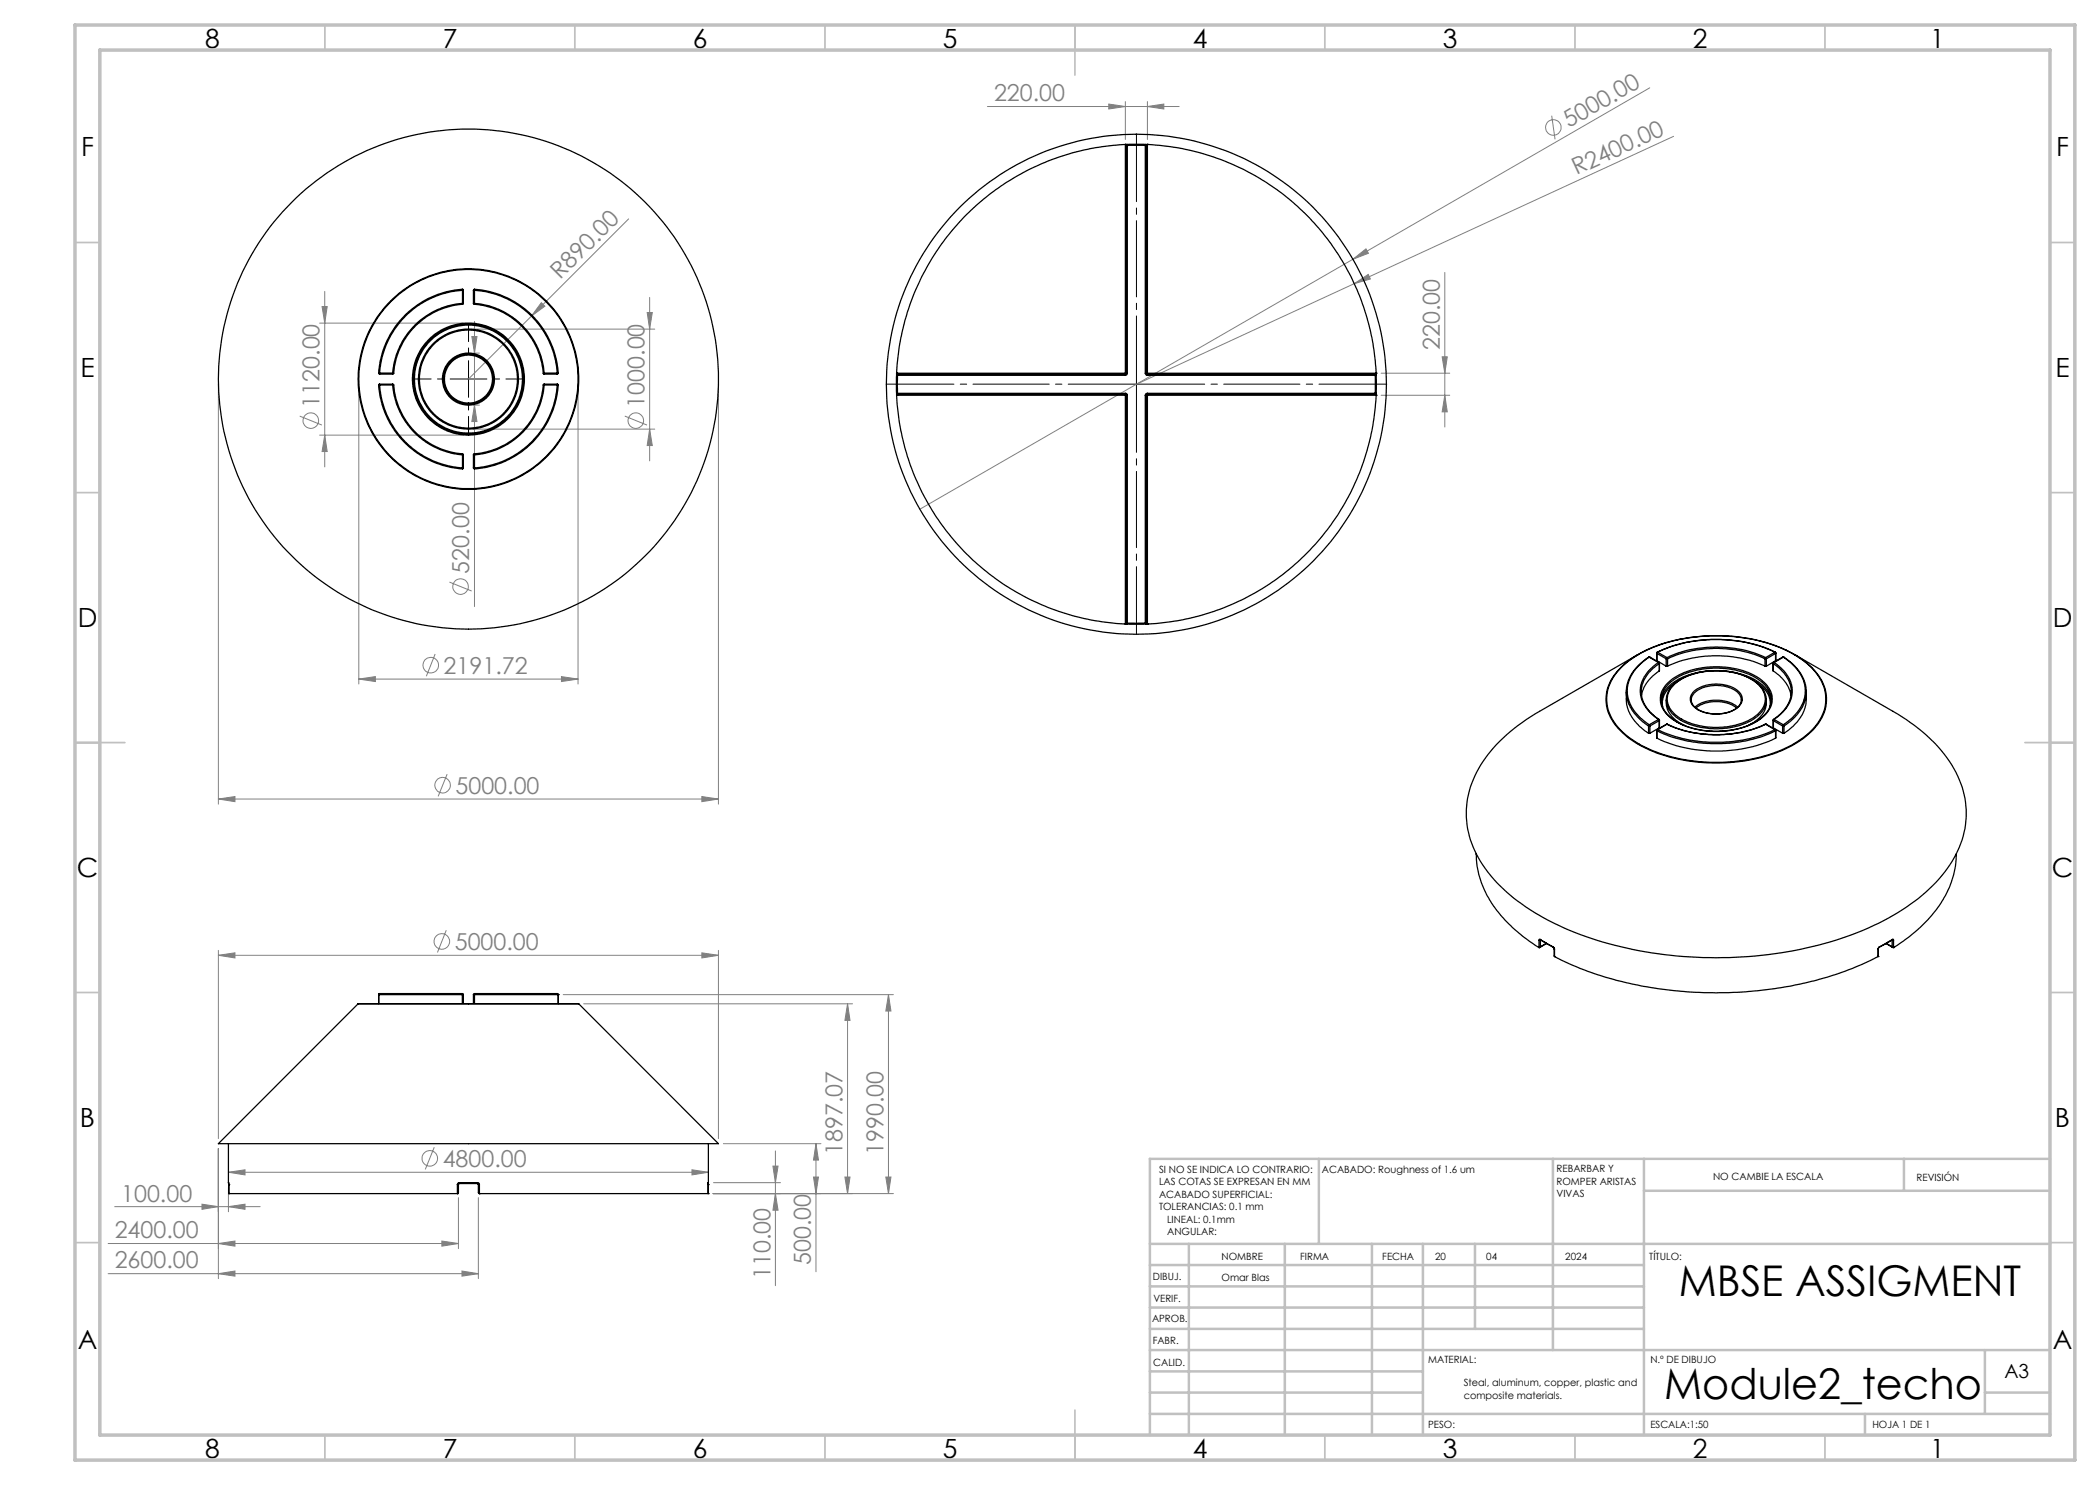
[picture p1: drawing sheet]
<svg xmlns="http://www.w3.org/2000/svg" width="420mm" height="297mm" viewBox="0 0 420 297" stroke-linecap="round" stroke-linejoin="round" font-family="sans-serif">
<g fill="none" stroke="#808080" stroke-width=".2">
<path d="M330 17.6l-59.4 34.3M197.5 21.3h38.3M221.8 20.8l3.3 .5-3.3 .5zM225.1 20.3v7.6M229.5 21.3l3.3-.5v1zM229.5 20.3v7.6M310.3 23.1l.7 4.8M334.7 27.3l-63.8 29.4M64.9 58.3v35.1M125.7 43.8l-32 32M129.9 59.5v32.7M270.6 51.9l2.6-2.1 .5 .9z"/>
<path d="M270.6 51.9l-86.6 49.9M270.9 56.7l2.7-1.8 .5 .9zM270.9 56.7l-43.6 20.2M289 54.5v30.9M43.7 76.8v84M63.9 64.6h28.8M64.4 61.3h1l-.5 3.3zM71.8 76.8v60M94.4 67.3h1l-.5 3.3zM94.7 65.8h36.3M94.7 70.6h1.2M94.9 64.3v57"/>
<path d="M108.3 60.5l.7 .7-2.7 2zM115.6 76.8v60M129.4 62.5h1.1l-.6 3.3zM143.7 76.8v84M276.2 74.6h13.7M276.2 79.1h13.7M288.4 71.4h1.1l-.5 3.2zM289 79.1l.5 3.3h-1.1zM59.9 83.2l4.5 1.8M63.9 87h28.8M64.9 87l.5 3.3h-1zM94.7 85.8h36.3"/>
<path d="M94.7 81h1.2M94.9 81l.5 3.3h-1zM125 83.2l4.4 1.8M129.9 85.8l.6 3.3h-1.1zM89.9 116.4l4.4 1.8M71.8 135.8l3.3-.5v1zM71.8 135.8h43.8M87 130.8l-1.7 4.5M112.3 135.3l3.3 .5-3.3 .5zM43.7 159.8l3.3-.5v1zM43.7 159.8h100M89.4 154.8l-1.8 4.5"/>
<path d="M140.4 159.3l3.3 .5-3.3 .5zM43.7 191.1l3.3-.5v1zM43.7 190.1v37.6M43.7 191.1h100M89.3 186.1l-1.8 4.4M112.6 198.9h66.1M140.4 190.6l3.3 .5-3.3 .5zM143.7 190.1v37.6M177.7 198.9l.5 3.3h-1zM177.7 198.9v39.8M116.7 200.8h53.8M169.5 200.8l.5 3.3h-1z"/>
<path d="M169.5 200.8v37.9M43.7 229.7v26M45.7 234.5l3.3-.5v1zM45.7 237.5v4.9M45.7 234.5h96M86.9 229.4l-1.8 4.5M91.7 239.5v10.2M95.7 239.5v16.2M138.4 234l3.3 .5-3.3 .5zM142.6 238.7h36.1M142.7 236.5h13.4M144.7 228.7h19.5"/>
<path d="M154.6 233.2h1l-.5 3.3zM155.1 238.7l.5 3.3h-1zM155.1 230.2v26.9M162.7 235.4h1l-.5 3.3zM163.2 228.7l.5 3.3h-1zM163.2 228.7v25.6M169 235.4h1l-.5 3.3zM177.2 235.4h1l-.5 3.3zM21.6 248.7h70.1M21.6 254.7h74.1M22.9 241.3h29.1M40.4 240.8l3.3 .5-3.3 .6z"/>
<path d="M43.7 248.7l3.3-.5v1zM43.7 254.7l3.3-.5v1zM45.7 241.3l3.3-.5v1.1zM88.4 248.2l3.3 .5-3.3 .5zM92.4 254.2l3.3 .5-3.3 .5z"/>
<circle cx="310.7" cy="25.5" r="1.56"/>
<circle cx="62.2" cy="84.1" r="1.55"/>
<circle cx="127.2" cy="84.1" r="1.55"/>
<circle cx="92.1" cy="117.3" r="1.55"/>
<circle cx="86.1" cy="133" r="1.56"/>
<circle cx="88.5" cy="157.1" r="1.55"/>
<circle cx="88.4" cy="188.3" r="1.56"/>
<circle cx="86" cy="231.7" r="1.56"/>
</g>
<path d="M93.6 75.8h-10.9M93.7 75.7v-11M93.7 75.9v10.9M93.8 75.8h11" fill="none" stroke="#000" stroke-width=".2" stroke-dasharray="15.2 1.3 1.3 1.3" stroke-dashoffset="11.7"/>
<path d="M227.2 76.8h-50M227.3 76.7v-49.9M227.3 76.9v50M227.4 76.8h49.9" fill="none" stroke="#000" stroke-width=".2" stroke-dasharray="15.2 1.3 1.3 1.3" stroke-dashoffset="1.7"/>
<path d="M93.6 75.8h.1M93.7 75.8v.1M227.2 76.9h.1M227.3 76.8v.1" fill="none" stroke="#000" stroke-width=".2"/>
<g fill="none" stroke="#c0c0c0" stroke-width=".35">
<path d="M65 5v5M115 5v5M165 5v5M215 5v10M265 5v5M315 5v5M365 5v5M15 48.5h5M410 48.5h5M15 98.5h5M410 98.5h5M15 148.5h10"/>
<path d="M405 148.5h10M15 198.5h5M410 198.5h5M15 248.5h5M410 248.5h5M65 287v5M115 287v5M165 287v5M215 282v10M265 287v5M315 287v5M365 287v5"/>
</g>
<g fill="none" stroke="#c0c0c0" stroke-width=".5">
<path d="M263.8 231.8v17M310.6 231.8v38.2M328.8 231.8v55.2M328.8 238.2h81.2M380.8 231.8v6.4M410 231.8h-180v55.2M230 248.8h180M230 257.3h98.8M230 253h98.8M237.8 248.8v38.2M257 248.8v38.2M274.4 248.8v38.2"/>
<path d="M284.6 248.8v38.2M295 248.8v17M230 265.8h98.8M230 261.5h98.8M230 278.5h54.6M230 274.3h54.6M230 270h180M397 278.5h13M397 270v12.8M230 282.8h180M373 282.8v4.2"/>
</g>
<path d="M15 5h400v287h-400zM20 10h390v277h-390z" fill="none" stroke="#c0c0c0" stroke-width=".7"/>
<g fill="#808080">
<path d="M270.9 56.7l2.7-1.8 .5 .9z"/>
<path d="M270.6 51.9l2.6-2.1 .5 .9z"/>
<path d="M108.3 60.5l.7 .7-2.7 2z"/>
<path d="M140.4 190.6l3.3 .5-3.3 .5zM43.7 191.1l3.3-.5v1z"/>
<path d="M43.7 159.8l3.3-.5v1zM140.4 159.3l3.3 .5-3.3 .5zM71.8 135.8l3.3-.5v1zM112.3 135.3l3.3 .5-3.3 .5zM40.4 240.8l3.3 .5-3.3 .6zM45.7 241.3l3.3-.5v1.1zM43.7 248.7l3.3-.5v1zM88.4 248.2l3.3 .5-3.3 .5zM43.7 254.7l3.3-.5v1zM92.4 254.2l3.3 .5-3.3 .5zM45.7 234.5l3.3-.5v1zM138.4 234l3.3 .5-3.3 .5z"/>
<path d="M64.4 61.3h1l-.5 3.3zM64.9 87l.5 3.3h-1zM129.4 62.5h1.1l-.6 3.3zM129.9 85.8l.6 3.3h-1.1zM94.4 67.3h1l-.5 3.3zM94.9 81l.5 3.3h-1zM177.7 198.9l.5 3.3h-1zM177.2 235.4h1l-.5 3.3zM169.5 200.8l.5 3.3h-1zM169 235.4h1l-.5 3.3zM163.2 228.7l.5 3.3h-1zM162.7 235.4h1l-.5 3.3zM154.6 233.2h1l-.5 3.3zM155.1 238.7l.5 3.3h-1zM288.4 71.4h1.1l-.5 3.2zM289 79.1l.5 3.3h-1.1z"/>
<path d="M221.8 20.8l3.3 .5-3.3 .5zM229.5 21.3l3.3-.5v1z"/>
</g>
<g fill="none" stroke="#000" stroke-width=".25">
<path d="M225.1 28.9l.2 .2M225.1 28.9h.1M225.1 28.9a48 48 0 0 0-45.8 45.7M225.1 28.9h.4M225.1 28.9v45.7M225.3 29.1h.2M225.3 29.1v45.5M225.5 28.9v.2M225.5 29.1h3.6M225.5 28.9h3.6M225.5 29.1v45.5M229.1 29.1h.2"/>
<path d="M229.1 29.1v45.5M229.1 28.9v.2M229.1 28.9h.4M229.3 29.1v45.5M229.5 28.9l-.2 .2M229.5 28.9h.1M229.5 28.9a48.1 48.1 0 0 1 45.7 45.7M229.5 28.9v45.7M92.5 57.9a18 18 0 0 0-16.8 16.7M92.5 57.9v.2M92.5 57.9l.2 .2M92.5 58.1a17.8 17.8 0 0 0-16.6 16.5"/>
<path d="M92.5 58.1h.2M92.5 58.1v2.6M92.7 58.1v2.6M94.7 58.1h.2M94.7 58.1v2.6M94.9 58.1a17.7 17.7 0 0 1 16.5 16.5M94.9 57.9v.2M94.9 57.9a18 18 0 0 1 16.8 16.7M94.9 57.9l-.2 .2M94.9 58.1v2.6M75.7 74.6h.2M75.7 77a18 18 0 0 0 16.8 16.8"/>
<path d="M75.7 74.6l.2 .2M75.9 77a17.8 17.8 0 0 0 16.6 16.6M75.9 74.6v.2M75.9 77h-.2M75.9 76.8l-.2 .2M75.9 76.8v.2M75.9 74.6h2.6M75.9 74.8h2.6M75.9 77h2.6M75.9 76.8h2.6M78.5 77a15.2 15.2 0 0 0 14 14M78.5 74.6h.2"/>
<path d="M78.5 74.6v.2M78.5 77h.2M78.5 76.8v.2M78.5 76.8l.2 .2M78.7 74.6l-.2 .2M78.7 77a15 15 0 0 0 13.8 13.8M92.5 60.7a15.1 15.1 0 0 0-14 13.9M92.5 60.7h.2M92.5 60.7v.2M92.5 60.9a15 15 0 0 0-13.8 13.7M92.7 60.7l-.2 .2M94.7 60.7h.2"/>
<path d="M94.7 60.7l.2 .2M94.9 60.9a15 15 0 0 1 13.8 13.7M94.9 60.7v.2M94.9 60.7a15.1 15.1 0 0 1 13.9 13.9M108.7 77a15 15 0 0 1-13.8 13.8M108.7 77h.1M108.7 74.6l.1 .2M108.8 74.6v.2M108.8 74.6h-.1M108.8 77a15.1 15.1 0 0 1-13.9 14M108.8 76.8v.2M108.8 76.8l-.1 .2"/>
<path d="M108.8 74.6h2.6M108.8 74.8h2.6M108.8 77h2.6M108.8 76.8h2.6M111.4 74.6v.2M111.4 74.6h.3M111.4 77a17.8 17.8 0 0 1-16.5 16.6M111.4 77h.3M111.4 76.8v.2M111.4 76.8l.3 .2M111.7 74.6l-.3 .2M111.7 77a18 18 0 0 1-16.8 16.8"/>
<path d="M179.3 79.1h.1M179.3 79.1a48 48 0 0 0 45.8 45.7M179.3 74.6l.2 .3M179.3 74.6h.1M179.3 75l.2 .1M179.3 74.6v.4M179.3 78.7h.2M179.3 78.7v.4M179.3 75v3.7M179.3 79.1h45.8M179.3 74.6h45.8M179.5 78.7v.1"/>
<path d="M179.5 75.1v3.6M179.5 78.7h45.6M179.5 75.1h45.6M179.5 78.8l-.2 .3M179.5 74.9v.2M179.5 78.8h45.6M179.5 74.9h45.6M225.1 79.1h.2M225.1 78.8v.3M225.1 78.8l.2 .3M225.1 74.6v.3M225.1 74.6h.2"/>
<path d="M225.1 74.9v.2M225.1 78.7v.1M225.1 78.7h.2l.2 .4M225.1 79.1v45.7M225.3 74.6l-.2 .3M225.3 79.1h.2M225.3 74.6h.2M225.3 79.1v45.5M225.5 74.6l-.1 .3-.3 .2M225.5 79.1v45.5M229.1 74.6h.2M229.1 79.1h.2"/>
<path d="M229.1 74.6l.1 .3 .3 .2M229.1 79.1v45.5M229.3 79.1h.2M229.3 74.6l.2 .3M229.3 74.6h.2M229.3 79.1v45.5M229.5 78.8l-.2 .3M229.5 78.8v.3M229.5 74.6v.3M229.5 78.7v.1M229.5 74.9v.2M229.5 78.7h-.3l-.1 .4"/>
<path d="M229.5 79.1h45.7M229.5 79.1v45.7M229.5 78.8h45.5M229.5 74.6h45.7M229.5 74.9h45.5M229.5 78.7h45.5M229.5 75.1h45.5M275 78.8l.2 .3M275 78.7v.1M275 78.7h.2M275 74.9v.2M275 75.1v3.6"/>
<path d="M275.2 79.1h.1M275.2 79.1a48.1 48.1 0 0 1-45.7 45.7M275.2 74.6l-.2 .3M275.2 74.6h.1M275.2 78.7v.4M275.2 75l-.2 .1M275.2 74.6v.4M275.2 75v3.7M92.5 93.6h.2M92.5 93.6v.2M92.5 91h.2M92.5 90.8v.2"/>
<path d="M92.5 90.8l.2 .2M92.5 91v2.6M92.7 93.6l-.2 .2M92.7 91v2.6M94.7 91h.2M94.7 93.6h.2M94.7 93.6l.2 .2M94.7 91v2.6M94.9 90.8l-.2 .2M94.9 90.8v.2M94.9 93.6v.2M94.9 91v2.6"/>
<path d="M225.1 124.8h.1M225.1 124.8h.4M225.3 124.6l-.2 .2M225.3 124.6h.2M225.5 124.6v.2M225.5 124.6h3.6M225.5 124.8h3.6M229.1 124.6v.2M229.1 124.8h.4M229.3 124.6l.2 .2M229.3 124.6h-.2M229.5 124.8h.1"/>
<path d="M324 133.8a24.5 24.5 0 0 1 14.7-6.3 32.4 32.4 0 0 1 20.9 3.9 10.7 10.7 0 0 1 5.6 8.1 10 10 0 0 1-5.3 8.5 31.1 31.1 0 0 1-18.9 4.4 27.8 27.8 0 0 1-15.8-5.4 9 9 0 0 1-3.6-9.2l1-2.2zM325.3 138.4v1.4a8.5 8.5 0 0 0 4.2 6.7l.2 .1M325.3 138.1a7.7 7.7 0 0 0 3.5 6.4l.9 .7M327.7 130.9l-19.8 11.4a31.8 31.8 0 0 0-12.6 12.2 17.9 17.9 0 0 0 2.3 19.9 41 41 0 0 0 17.3 12.1 81.4 81.4 0 0 0 57.7-.4 40.6 40.6 0 0 0 16.3-11.7 18.1 18.1 0 0 0 0-23.4 34.8 34.8 0 0 0-10.3-8.7l-19.8-11.4M329.7 131.4l-.1 .1a8.6 8.6 0 0 0-4.3 6.6M329.7 131.4h.3M329.7 131.4h.1M329.8 131.4a8.6 8.6 0 0 0-4.4 6.8 8.3 8.3 0 0 0 4.2 6.6l.2 .2M329.8 131.4l1.9 1.1M330 131.4h-.2M330 131.4l1.8 1.1M331.3 130.6l.1 1.5"/>
<path d="M331.3 130.6l.1 .1M331.4 132.1l1.8 1.1M331.4 130.7v1.4M331.4 130.7l1.8 1.1M331.5 130.4l3.8-1.5 2.2-.5 2.6-.4 2-.1h3.4l2.3 .3 2.2 .5a21.8 21.8 0 0 1 5.1 1.7M331.5 130.4l-.2 .2M331.5 130.4v.1M331.5 130.5a28.3 28.3 0 0 1 23.5 0M331.5 130.5l-.1 .2M331.5 130.5l1.9 1M331.7 132.5a6.8 6.8 0 0 0-3.6 6.2 7.4 7.4 0 0 0 3.6 5.2M331.7 132.5l.2 .2"/>
<path d="M331.8 132.5l.1 .1M331.8 132.5h-.1M331.9 132.7a6.6 6.6 0 0 0-3.6 6.3 7.5 7.5 0 0 0 3.5 4.9M331.9 134.2a7.5 7.5 0 0 0-3.6 4.9M331.9 132.7v1.5M331.9 132.6v1.6M331.9 132.6v.1M333.2 133.2h.3M333.2 131.8h.3M333.2 131.8v1.4M333.3 140v.6a5.5 5.5 0 0 0 3.6 4.5M333.4 131.5l.3-.1a24 24 0 0 1 19.4 .1"/>
<path d="M333.4 131.5l.1 .3M333.4 131.5l-.2 .3M333.4 136.7a14.4 14.4 0 0 1 11-3.3 12.7 12.7 0 0 1 9 3.7 4.2 4.2 0 0 1-.8 6.2 15.6 15.6 0 0 1-12 2.8 11.1 11.1 0 0 1-7.9-4.1 4.2 4.2 0 0 1 .7-5.3zM333.5 133.2a23.8 23.8 0 0 1 19.5 0M333.5 131.8a23.8 23.8 0 0 1 19.5 0M333.5 131.8v1.4M333.9 136.7a14.7 14.7 0 0 1 10.5-3h.3a11.8 11.8 0 0 1 8.7 3.8 4.1 4.1 0 0 1-1.1 6 15.8 15.8 0 0 1-11.8 2.5l-3.2-.7-1.9-1a4.9 4.9 0 0 1-3-5.1 4.9 4.9 0 0 1 1.5-2.5zM334.7 136.9l.1-.1a13.3 13.3 0 0 1 9.8-2.6l.7 .1a10.2 10.2 0 0 1 7.3 3.6 4 4 0 0 1-1.4 5.6l-.4 .3a15.2 15.2 0 0 1-15.5-.3 4 4 0 0 1-1.4-5.6zM334.9 136.8l.1-.1a13.8 13.8 0 0 1 10.8-2.3h.5a9.3 9.3 0 0 1 6.3 3.6 3.9 3.9 0 0 1-1.7 5.3 14.8 14.8 0 0 1-12.5 1.4 7.2 7.2 0 0 1-4.8-3.9 4 4 0 0 1 1.3-4zM335.3 136.4a4.9 4.9 0 0 0-2.8 5M338.6 138.5a7.5 7.5 0 0 1 8.8-.5 2.15 2.15 0 0 1 1 2 2.15 2.15 0 0 1-1.3 1.8l-.3 .2a7.7 7.7 0 0 1-8.1-.8 2 2 0 0 1-.1-2.7zM338.8 138.6l.5-.3a7.3 7.3 0 0 1 8.4 .4 1.97 1.97 0 0 1-.7 3.1l-1.7 .8-1.9 .2-2.3-.3-1.4-.6a2 2 0 0 1-.9-3.3z"/>
<path d="M348.3 140h.1M351.2 136.4a5.1 5.1 0 0 1 2.8 4.6v.4M353 133.2h.3M353 131.8h.3M353 131.8v1.4M353.1 131.5l-.1 .3M353.1 131.5l.2 .3M353.2 140v.6a5.2 5.2 0 0 1-3.3 4.4l-.3 .1M353.3 131.8v1.4M354.6 132.6v1.6M354.6 132.6v.1M354.6 132.7a6.6 6.6 0 0 1 3.6 6.4 7.5 7.5 0 0 1-3.5 4.8"/>
<path d="M354.6 134.2a7.5 7.5 0 0 1 3.6 4.9M354.6 132.7v1.5M354.7 132.5l-.1 .1M354.7 132.5h.1M354.8 132.5a6.8 6.8 0 0 1 3.6 6.2 7.4 7.4 0 0 1-3.6 5.2M354.8 132.5l-.2 .2M355 130.5l.1 .2M355 130.5l-1.9 1M355.1 130.4l.1 .2M355.1 130.4l-.1 .1M355.1 132.1l-1.8 1.1M355.1 130.7v1.4"/>
<path d="M355.1 130.7l-1.8 1.1M355.2 130.6l-.1 1.5M355.2 130.6l-.1 .1M356.6 131.4h.2M356.6 131.4h.1M356.6 131.4l-1.9 1.1M356.7 131.4a8.6 8.6 0 0 1 4.4 6.8 8.6 8.6 0 0 1-4.4 6.8M356.7 131.4l-1.9 1.1M356.8 131.4v.1a8.2 8.2 0 0 1 4.4 7.5 8.8 8.8 0 0 1-4.4 6.2M356.8 131.4h-.1M357.2 130l-2.1-.9-3-.9-2.4-.5-3.3-.5h-5.2l-3.7 .4-3.2 .6a20.9 20.9 0 0 0-11.2 6.5 8.2 8.2 0 0 0 1.1 11.5 24.5 24.5 0 0 0 13.9 6.1 33.7 33.7 0 0 0 20.7-3.4 12.1 12.1 0 0 0 6.4-7.7 9.1 9.1 0 0 0-3.8-8.6l-2.1-1.5-2.1-1.1M361.2 138.4v1.4a8.5 8.5 0 0 1-4.2 6.7l-.2 .1"/>
<path d="M329.7 146.6h.3M329.7 145.2h.3M329.7 145.2v1.4M329.8 145l.2 .2M329.8 145l-.1 .2M330 145.2v1.4M331.3 146.1l.1 1.5M331.3 146.1l.1 .1M331.4 147.6l2 .9a28.7 28.7 0 0 0 21.7-.9M331.4 146.2a28.9 28.9 0 0 0 23.7 0M331.4 146.2v1.4M331.4 145.9l-.1 .2"/>
<path d="M331.4 145.9h.1M331.5 145.9l2.3 1a28.5 28.5 0 0 0 21.2-1M331.5 145.9l-.1 .3M331.7 143.9l.1 .2M331.7 143.9h.1M331.7 143.9l-1.9 1.1M331.8 143.9l.1 .1M331.8 145.6l-1.8 1M331.8 144.1l-1.8 1.1M331.8 144.1v1.5M331.9 144l-.1 1.6M331.9 144l-.1 .1"/>
<path d="M332.2 140.2a6.3 6.3 0 0 1 4.1-4.7l1.2-.4a16.8 16.8 0 0 1 14.5 1.5 5.2 5.2 0 0 1 2.3 3.6M333.3 144.8h.2M333.3 144.8h.1M333.3 144.8l-1.9 1.1M333.4 144.8l2.7 1.1a24.4 24.4 0 0 0 17-1.1M333.4 144.8h.1M333.4 144.8l-1.9 1.1M333.5 144.8l1.9 .9 2.5 .7 2.3 .4 2.5 .1 3-.1 2.4-.3 2.3-.6 2.6-1.1M339 141.4l.2-.1a7.4 7.4 0 0 1 8.3 .1M339.2 141.6a7.1 7.1 0 0 1 8.1 0M353 144.8h.2M353 144.8h.1"/>
<path d="M353.1 144.8h.1M353.1 144.8l1.9 1.1M353.2 144.8l1.9 1.1M354.6 144l.1 1.6M354.6 144l.1 .1M354.7 145.6l1.8 1M354.7 144.1l1.8 1.1M354.7 144.1v1.5M354.7 143.9l-.1 .1M354.7 143.9h.1M354.8 143.9l-.1 .2M354.8 143.9l1.9 1.1"/>
<path d="M355 145.9l.1 .3M355.1 145.9l.1 .2M355.1 145.9h-.1M355.1 146.2v1.4M355.2 146.1l-.1 1.5M355.2 146.1l-.1 .1M356.5 146.6h.3M356.5 145.2h.3M356.5 145.2v1.4M356.7 145l.1 .2M356.7 145l-.2 .2M356.8 145.2v1.4"/>
<path d="M295.2 170.8a19.9 19.9 0 0 0 7 14.3 30 30 0 0 0 5.6 4.4M391.3 170.8a20.1 20.1 0 0 1-6.9 14.3 31.8 31.8 0 0 1-5.7 4.4M75.7 198.9h16.8M75.7 198.9h.1M75.7 198.9v1.8M92.5 198.9h.2M92.5 198.9v1.8M92.5 198.7h-16.6l-.2 .2M92.5 198.7l.2 .2M92.5 198.7v.2M92.7 198.9v1.8M94.7 198.9h.2"/>
<path d="M94.7 198.9v1.8M94.9 198.7h16.6l.2 .2M94.9 198.7v.2M94.9 198.7l-.2 .2M94.9 198.9h16.8M94.9 198.9v1.8M111.7 198.9h.1M111.7 198.9v1.8M307.8 188.1h.3M307.8 189.5h.1M307.8 188.1v1.4M308 187.9l2.6 1.5"/>
<path d="M308 187.9h-.1l-.1 .2M308 187.9l.1 .1M308.1 188h.1M308.1 189.4l-.3 .1M308.1 188v.1M308.1 188.1v1.3M308.1 188l2.6 1.5M308.2 188l-.1 .1M309.2 188.7l-1.1 .7M309.3 188.7l-1.4 .8M310.6 189.4l.3 .5M310.6 189.4l.1 .1"/>
<path d="M310.7 189.5l.1 .3M310.8 189.8l.1 1.5M310.8 189.8l.1 .1M310.9 191.3a70 70 0 0 0 31.8 7.2 71.1 71.1 0 0 0 32.4-6.9l.5-.3M310.9 191.3h.1M310.9 189.9v1.4M375.6 191.3h.1M375.6 189.9v1.4M375.7 189.8l-.1 1.5M375.7 189.8l-.1 .1M375.8 189.5l-.1 .3M375.9 189.4l-.3 .5"/>
<path d="M375.9 189.4l-.1 .1M377.2 188.7l1.4 .8M377.3 188.7l1.1 .7M378.4 188v.1M378.4 188l-2.6 1.5M378.4 188h.1M378.4 188.1h.3M378.4 189.4l.3 .1M378.4 188.1v1.3M378.5 187.9h.1l.1 .2M378.5 187.9l-2.6 1.5M378.5 187.9l-.1 .1"/>
<path d="M378.7 189.5h.1M378.7 188.1v1.4M71.6 200.8l-27.9 27.9h100l-28-27.9M71.6 200.8h22.1M93.7 200.7l-22.1 .1M93.7 200.7l22 .1M93.7 200.8h22M45.7 236.5v.1M45.7 236.5h.1M45.7 228.7v7.9M45.7 236.6l.1 .3M45.7 236.5l.1 .4"/>
<path d="M45.8 238.7h45.7M45.8 238.7h.1M45.8 236.9h.1M45.8 236.9v1.8M91.5 236.9h.2M91.5 238.7h.1M91.5 236.9v1.8M91.7 236.9v1.7l-.2 .1M91.9 236.5h3.6M91.9 236.5l-.2 .1-.2 .3M91.9 236.5v.2M91.9 236.7h3.6"/>
<path d="M91.9 236.7l-.2 .2M95.5 236.5l.2 .1 .2 .3M95.5 236.5v.2M95.5 236.7l.2 .2M95.7 236.9h.2M95.7 236.9v1.6l.2 .2M95.9 238.7h45.7M95.9 238.7h.1M95.9 236.9v1.8M141.6 236.6v.3M141.6 236.5v.4M141.6 238.7h.1"/>
<path d="M141.6 236.5v.1M141.6 236.9h.1M141.6 236.9v1.8M141.6 236.5h.1M141.7 236.5l-.1 .1M141.7 228.7v7.8"/>
<circle cx="93.7" cy="75.8" r="5.2"/>
<circle cx="93.7" cy="75.8" r="10"/>
<circle cx="93.7" cy="75.8" r="22"/>
<circle cx="93.7" cy="75.8" r="50"/>
<circle cx="93.7" cy="75.8" r="5"/>
<circle cx="93.7" cy="75.8" r="4.8"/>
<circle cx="93.7" cy="75.8" r="11"/>
<circle cx="93.7" cy="75.8" r="11.2"/>
<circle cx="93.7" cy="75.8" r="10.8"/>
<circle cx="93.7" cy="75.8" r="21.9"/>
<circle cx="93.7" cy="75.8" r="9.8"/>
<circle cx="227.3" cy="76.8" r="50"/>
</g>
<g font-size="8.5">
<text x="335.8" y="259.3">MBSE ASSIGMENT</text>
<text x="332.8" y="279.7">Module2_techo</text>
</g>
<g font-size="5.3">
<text x="41" y="9.5">8</text>
<text x="88.5" y="9.5">7</text>
<text x="138.5" y="9.5">6</text>
<text x="188.5" y="9.5">5</text>
<text x="238.5" y="9.5">4</text>
<text x="288.5" y="9.5">3</text>
<text x="338.5" y="9.5">2</text>
<text x="386" y="9.5">1</text>
<text x="16.2" y="31.3">F</text>
<text x="411.2" y="31.3">F</text>
<text x="16.1" y="75.5">E</text>
<text x="411.1" y="75.5">E</text>
<text x="15.5" y="125.5">D</text>
<text x="410.5" y="125.5">D</text>
<text x="15.4" y="175.5">C</text>
<text x="410.4" y="175.5">C</text>
<text x="16" y="225.5">B</text>
<text x="411" y="225.5">B</text>
<text x="15.5" y="269.8">A</text>
<text x="410.5" y="269.8">A</text>
<text x="41" y="291.5">8</text>
<text x="88.5" y="291.5">7</text>
<text x="138.5" y="291.5">6</text>
<text x="188.5" y="291.5">5</text>
<text x="238.5" y="291.5">4</text>
<text x="288.5" y="291.5">3</text>
<text x="338.5" y="291.5">2</text>
<text x="386" y="291.5">1</text>
</g>
<g font-size="4.7" fill="#808080">
<text x="198.8" y="20.3">220.00</text>
<text x="313.8" y="25.7" transform="rotate(-30 313.8 25.7)">5000.00</text>
<text x="315.3" y="35.1" transform="rotate(-25 315.3 35.1)">R2400.00</text>
<text x="112" y="56" transform="rotate(-45 112 56)">R890.00</text>
<text x="288" y="70" transform="rotate(-90 288 70)">220.00</text>
<text x="63.9" y="81.5" transform="rotate(-90 63.9 81.5)">1120.00</text>
<text x="128.9" y="81.5" transform="rotate(-90 128.9 81.5)">1000.00</text>
<text x="93.8" y="114.7" transform="rotate(-90 93.8 114.7)">520.00</text>
<text x="88.7" y="134.7">2191.72</text>
<text x="91.1" y="158.7">5000.00</text>
<text x="91" y="190">5000.00</text>
<text x="88.5" y="233.4">4800.00</text>
<text x="168.5" y="231" transform="rotate(-90 168.5 231)">1897.07</text>
<text x="176.7" y="231" transform="rotate(-90 176.7 231)">1990.00</text>
<text x="24.2" y="240.3">100.00</text>
<text x="22.9" y="247.7">2400.00</text>
<text x="22.9" y="253.7">2600.00</text>
<text x="154.1" y="255.8" transform="rotate(-90 154.1 255.8)">110.00</text>
<text x="162.2" y="253" transform="rotate(-90 162.2 253)">500.00</text>
</g>
<text font-size="3.9" x="400.9" y="275.5">A3</text>
<g font-size="2">
<text x="231.8" y="234.6">SI NO SE INDICA LO CONTRARIO:</text>
<text x="231.8" y="237.1">LAS COTAS SE EXPRESAN EN MM</text>
<text x="231.8" y="239.6">ACABADO SUPERFICIAL:</text>
<text x="264.4" y="234.6">ACABADO: Roughness of 1.6 um</text>
<text x="311.3" y="234.5">REBARBAR Y</text>
<text x="311.3" y="237">ROMPER ARISTAS</text>
<text x="311.3" y="239.5">VIVAS</text>
<text x="342.6" y="236">NO CAMBIE LA ESCALA</text>
<text x="383.3" y="236.2">REVISIÓN</text>
<text x="231.8" y="242.1">TOLERANCIAS: 0.1 mm</text>
<text x="233.4" y="244.6">LINEAL: 0.1mm</text>
<text x="233.4" y="247.1">ANGULAR:</text>
<text x="244.3" y="252">NOMBRE</text>
<text x="260" y="251.9">FIRMA</text>
<text x="276.5" y="251.9">FECHA</text>
<text x="287" y="251.9">20</text>
<text x="297.2" y="251.9">04</text>
<text x="313.1" y="251.9">2024</text>
<text x="329.9" y="251.9">TÍTULO:</text>
<text x="230.6" y="256.1">DIBUJ.</text>
<text x="244.3" y="256.1">Omar Blas</text>
<text x="230.7" y="260.3">VERIF.</text>
<text x="230.4" y="264.4">APROB.</text>
<text x="230.5" y="268.8">FABR.</text>
<text x="230.7" y="273.1">CALID.</text>
<text x="285.6" y="272.5">MATERIAL:</text>
<text x="330.1" y="272.5">N.º DE DIBUJO</text>
<text x="292.8" y="277.2">Steal, aluminum, copper, plastic and</text>
<text x="292.8" y="279.7">composite materials.</text>
<text x="285.6" y="285.5">PESO:</text>
<text x="330.1" y="285.6">ESCALA:1:50</text>
<text x="374.5" y="285.6">HOJA 1 DE 1</text>
</g>
</svg>
